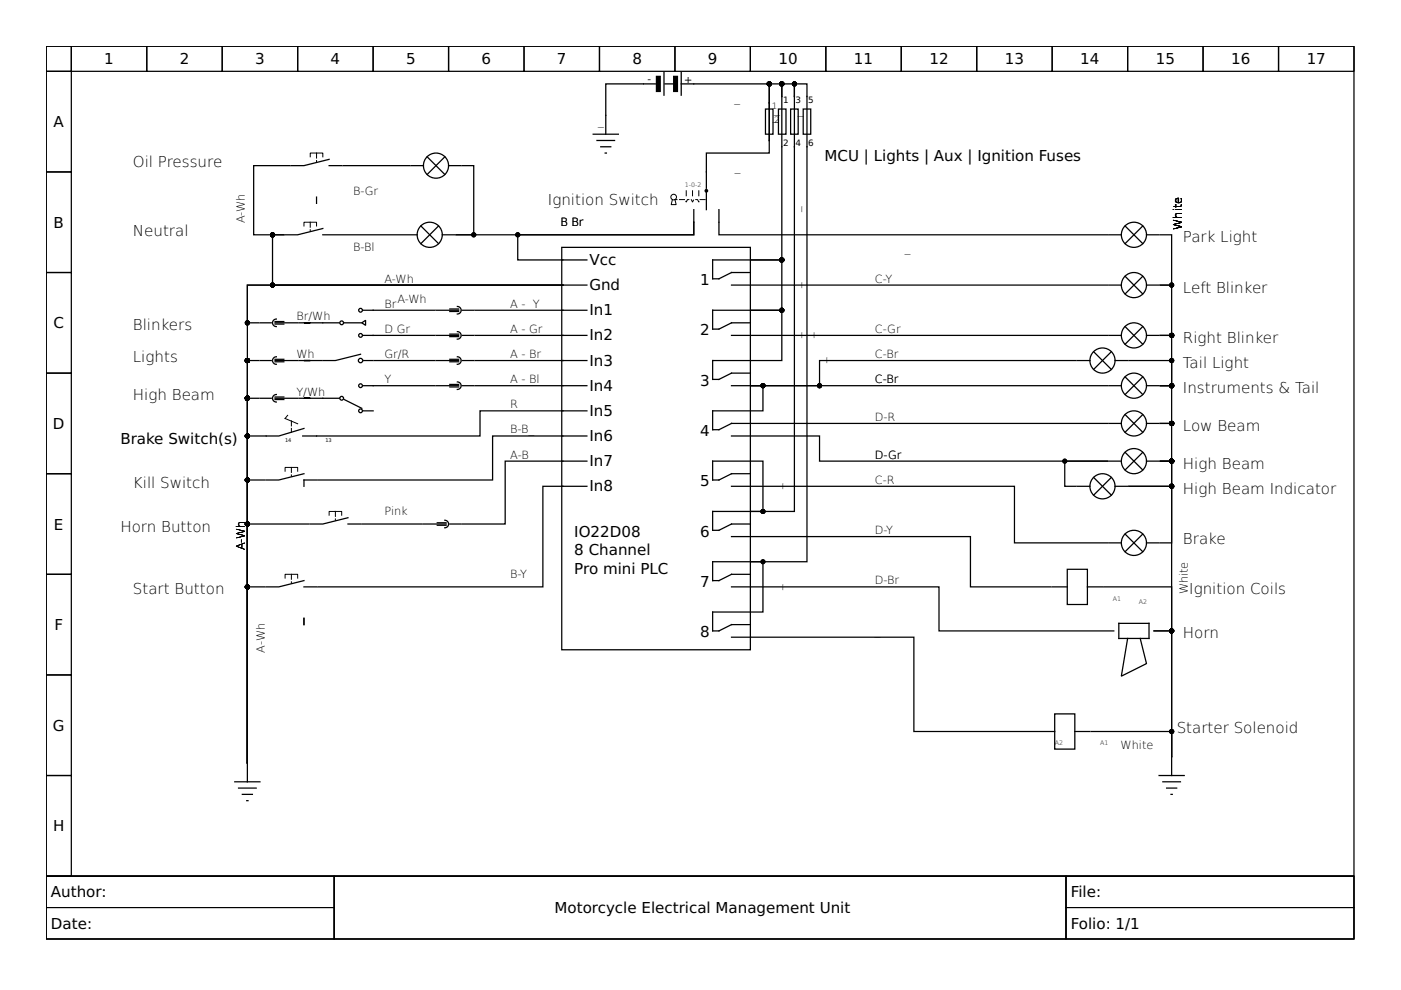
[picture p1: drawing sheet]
<svg xmlns="http://www.w3.org/2000/svg" width="297mm" height="210mm" viewBox="0 0 297 210" stroke-linecap="round" stroke-linejoin="round" font-family="sans-serif">
<g fill="none" stroke="#000" stroke-width=".26">
<path d="M9.8 9.8h277.3v176h-277.3zM9.8 9.8h5.3v5.3h-5.3zM9.8 15.1h5.3v21.4h-5.3zM15.1 9.8h16v5.3h-16zM31.1 9.8h16v5.3h-16zM47.1 9.8h16v5.3h-16zM63.1 9.8h16v5.3h-16zM79.1 9.8h16v5.3h-16zM95.1 9.8h16v5.3h-16zM111.1 9.8h16v5.3h-16zM127.1 9.8h16v5.3h-16zM143.1 9.8h16v5.3h-16z"/>
<path d="M159.1 9.8h16v5.3h-16zM175.1 9.8h16v5.3h-16zM191.1 9.8h16v5.3h-16zM207.1 9.8h16v5.3h-16zM223.1 9.8h16v5.3h-16zM239.1 9.8h16v5.3h-16zM255.1 9.8h16v5.3h-16zM271.1 9.8h16v5.3h-16zM9.8 36.5h5.3v21.3h-5.3zM9.8 57.8h5.3v21.3h-5.3zM9.8 79.1h5.3v21.3h-5.3zM9.8 100.4h5.3v21.4h-5.3z"/>
<path d="M9.8 121.8h5.3v21.3h-5.3zM9.8 143.1h5.3v21.3h-5.3zM9.8 164.4h5.3v21.4h-5.3zM9.8 185.8h277.3v13.3h-277.3z"/>
</g>
<g fill="none" stroke="#000" stroke-width=".21">
<path d="M65.8 33.3v-.8h2.6v.8M64.4 47.9v-.8h2.7v.8M142.6 42.3l-.3 1.1h1.1l-.3-1.1M60.4 99.9v-.8h2.7v.8M61 88.1l-.6 .6 2.7 1.1M69.8 109.2v-.8h2.6v.8M60.4 122.6v-.8h2.7v.8M9.8 185.8h61v6.6h-61zM9.8 192.4h61v6.7h-61zM70.8 185.8h155.2v13.3h-155.2zM226 185.8h61.1v6.6h-61.1zM226 192.4h61.1v6.7h-61.1z"/>
<circle cx="142.8" cy="41.8" r=".6"/>
</g>
<g fill="none" stroke="#000" stroke-width=".27">
<path d="M139.1 17.8h-10.7v10.7M140.8 15.4v4.8M141 17.8h2.1M144.4 17.8h18.7v4M144.4 15.4v4.8M61.5 35.1h-7.7v14.7h6.4h-2.4v10.6h61.6M69.8 33.8l-5.4 1.3h-2.6M69.8 35.1h2.6M72.7 35.1h14.1M87.1 35.1h2.7M90.6 33.2l3.7 3.8M94.3 33.2l-3.7 3.8"/>
<path d="M95.1 35.1h2.7M98 35.1h2.4v14.7h-3.7h50.4v-2.7M125.8 28.5h5.3M126.6 29.8h3.7M127.4 31.1h2.1M128.3 32.5h.3M162.3 23.1h1.6v5.4h-1.6zM163.1 21.8v10.7h-13.3v7.4M165 23.1h1.6v5.4h-1.6zM165.8 20.5v34.6h-6.4h6.4v10.7h-6.4h6.4v10.6h-6.4M165.8 20.5v-2.7h-2.7v4M165.8 20.5v-2.7h2.6v2.7"/>
<path d="M167.6 23.1h1.6v5.4h-1.6zM168.4 20.5v87.9h-9h2.4v-10.6h-2.4M168.4 20.5v-2.7h2.7v101.3h-11.7h2.4v10.7h-2.4M170.3 23.1h1.6v5.4h-1.6zM67.1 41.8v1.3M68.4 48.4l-5.3 1.4h-2.7M68.4 49.8h2.7M71.4 49.8h14.1M85.8 49.8h2.6M89.2 47.9l3.8 3.8M93 47.9l-3.8 3.8M93.8 49.8h2.6"/>
<path d="M119.1 52.4h40v85.4h-40zM119.1 55.1h5.3M147.1 44.4v2.7M147.1 47.1v2.7h-37.3v5.3h9.6M149.8 40.7v3.7M152.4 44.4v5.4h82.4M159.1 55.1h-8v4h1.3l2.7-1.3h4M235.1 49.8h2.6M238.5 47.9l3.8 3.8M238.5 58.6l3.8 3.7M242.3 47.9l-3.8 3.8M242.3 58.6l-3.8 3.7"/>
<path d="M243.1 49.8h2.6M246 49.8h2.4v10.6h-2.4h2.4v10.7h-2.4h2.4v10.7h-2.4M54.8 76.4h-2.4v85.4M55.1 76.4h2.4M55.1 68.4h2.4M57.8 76.5a.8 .8 0 0 0 .8 .7M57.8 68.5a.8 .8 0 0 0 .8 .7M58.3 76.7h1.9M58.3 76.2h1.9M58.3 76.4h4.8M58.3 68.7h1.9M58.3 68.2h1.9"/>
<path d="M58.3 68.4h4.8M58.6 75.6a.8 .8 0 0 0-.8 .7M58.6 67.6a.8 .8 0 0 0-.8 .7M63.4 76.4h4.8M71.9 68.4h-8.5M73 68.4h3.7M76.4 75.1l-5.3 1.3h-2.7M76.7 68.4l.8-.5v1.1zM77 71.1h15.2M77 65.8h15.2M77.1 76.4h2M79.4 76.4h12.8"/>
<path d="M92.4 76.4h4.8M92.4 65.8h4.8M92.4 71.1h4.8M95.4 76.7h1.8M95.4 76.2h1.8M95.4 65.5h1.8M95.4 66h1.8M95.4 70.8h1.8M95.4 71.4h1.8M97 65a.8 .8 0 0 1 .8 .7M97 75.6a.8 .8 0 0 1 .8 .8M97 70.3a.8 .8 0 0 1 .8 .7"/>
<path d="M97.8 65.9a.8 .8 0 0 1-.8 .7M97.8 76.5a.8 .8 0 0 1-.8 .7M97.8 71.2a.8 .8 0 0 1-.8 .7M98 76.4h2.4M98 65.8h2.4M98 71.1h2.4M100.7 76.4h18.7M100.7 65.8h18.7M100.7 71.1h18.7M119.1 76.4h5.3M119.1 65.8h5.3M119.1 71.1h5.3"/>
<path d="M119.1 60.4h5.3M119.4 60.4h-67v101.4M119.4 60.4h-67v8h2.4M155.1 71.1h4M155.1 60.4h4M159.1 76.4h-8v4h1.3l2.7-1.3h4M159.1 65.8h-8v4h1.3l2.7-1.4h4M159.4 60.4h75.4M159.4 71.1h75.4M228.1 76.4h-54.3v5.4h-14.4M228.4 76.4h2.7M231.9 74.6l3.7 3.7"/>
<path d="M235.1 71.1h2.6M235.1 60.4h2.6M235.6 74.6l-3.7 3.7M236.4 76.4h2.7M238.5 79.9l3.8 3.8M238.5 69.2l3.8 3.8M239.3 76.4h9.1v5.4h-2.4M242.3 79.9l-3.8 3.8M242.3 69.2l-3.8 3.8M243.1 71.1h2.6M243.1 60.4h2.6M54.8 84.4h-2.4v77.4"/>
<path d="M55.1 84.4h2.4M57.8 84.5a.8 .8 0 0 0 .8 .7M58.3 84.7h1.9M58.3 84.2h1.9M58.3 84.4h4.8M58.6 83.6a.8 .8 0 0 0-.8 .7M64.4 90.8l-5.3 1.6h-6.7v69.4M71.9 84.4h-8.5M73 84.7l3.7 1.9M77 81.8h15.2M77 87.1h2.1M92.4 81.8h4.8"/>
<path d="M95.4 81.5h1.8M95.4 82h1.8M97 81a.8 .8 0 0 1 .8 .7M97.8 81.9a.8 .8 0 0 1-.8 .7M98 81.8h2.4M100.7 81.8h18.7M119.1 81.8h5.3M119.1 97.8h5.3M119.1 87.1h5.3M119.1 92.4h5.3M119.4 87.1h-17.6v5.3h-37.6M119.4 92.4h-15v9.4h-37"/>
<path d="M119.4 97.8h-12.3v13.3h-9.1M155.1 81.8h4M155.1 92.4h4M159.1 97.8h-8v4h1.3l2.7-1.4h4M159.1 87.1h-8v4h1.3l2.7-1.3h4M159.4 92.4h14.4v5.4h61h-9.1v5.3h2.4M159.4 89.8h75.4M159.4 81.8h75.4M159.4 81.8h2.4v5.3h-2.4M235.1 81.8h2.6M235.1 89.8h2.6M235.1 97.8h2.6"/>
<path d="M238.5 87.9l3.8 3.7M238.5 95.9l3.8 3.7M242.3 87.9l-3.8 3.7M242.3 95.9l-3.8 3.7M243.1 81.8h2.6M243.1 89.8h2.6M243.1 97.8h2.6M246 97.8h2.4v5.3h-9.1h9.1v12h-2.4M246 97.8h2.4v36h-3.7h3.7v26.6M246 81.8h2.4v8h-2.4h2.4v8h-2.4M56.2 101.8h-3.8v60M64.4 100.4l-5.3 1.4h-2.7"/>
<path d="M65.5 111.1h-13.1v50.7M67.1 101.8h-2.7v1.3M73.8 109.8l-5.4 1.3h-2.6M73.8 111.1h2.6M76.7 111.1h12.8M89.8 111.1h4.8M92.7 110.8h1.9M92.7 111.4h1.9M94.3 110.3a.8 .8 0 0 1 .8 .7M95.1 111.2a.8 .8 0 0 1-.8 .7M95.4 111.1h2.4M119.1 103.1h5.3"/>
<path d="M119.4 103.1h-4.3v21.3h-47.7M155.1 103.1h4M155.1 113.8h4M159.1 108.4h-8v4h1.3l2.7-1.3h4M159.1 119.1h-8v4h1.3l2.7-1.3h4M159.4 103.1h55.7v12h19.7M159.4 113.8h46.4v10.6h17M228.4 103.1h2.7M231.9 101.2l3.7 3.8M235.1 115.1h2.6M235.6 101.2l-3.7 3.8M236.4 103.1h2.7"/>
<path d="M238.5 113.2l3.8 3.8M242.3 113.2l-3.8 3.8M243.1 115.1h2.6M56.2 124.4h-3.8v37.4M64.4 131.1v1.3M64.4 123.1l-5.3 1.3h-2.7M64.4 124.4h2.7M155.1 124.4h4M155.1 135.1h4M159.1 129.8h-8v4h1.3l2.7-1.4h4M159.4 135.1h34.4v20h26.4M159.4 124.4h39.7v9.4h37"/>
<path d="M223.1 124.4h3.2M226.3 120.7h4.2v7.5h-4.2zM230.5 124.4h3.2M234 124.4h14.4v36M237.2 132.2h6.4v3.2h-6.4zM239.1 135.4l-1.4 8 5.4-2.7-1.4-5.3M220.4 155.1h3.2M223.6 151.4h4.3v7.4h-4.3zM227.9 155.1h3.2M231.3 155.1h17.1v5.3M49.8 165.8h5.3M50.6 167.1h3.7"/>
<path d="M51.4 168.4h2.1M52.3 169.8h.3M52.4 161.8v4M245.7 164.4h5.4M246.5 165.8h3.8M247.3 167.1h2.2M248.3 168.4h.2M248.4 160.4v4"/>
<circle cx="92.4" cy="35.1" r="2.67"/>
<circle cx="91.1" cy="49.8" r="2.67"/>
<circle cx="240.4" cy="49.8" r="2.67"/>
<circle cx="72.4" cy="68.4" r=".4"/>
<circle cx="76.4" cy="71.1" r=".4"/>
<circle cx="76.4" cy="65.8" r=".4"/>
<circle cx="76.4" cy="76.4" r=".47"/>
<circle cx="233.7" cy="76.4" r="2.67"/>
<circle cx="240.4" cy="60.4" r="2.67"/>
<circle cx="240.4" cy="71.1" r="2.67"/>
<circle cx="72.4" cy="84.4" r=".4"/>
<circle cx="76.4" cy="87.1" r=".4"/>
<circle cx="76.4" cy="81.8" r=".4"/>
<circle cx="240.4" cy="89.8" r="2.67"/>
<circle cx="240.4" cy="81.8" r="2.67"/>
<circle cx="240.4" cy="97.8" r="2.67"/>
<circle cx="233.7" cy="103.1" r="2.67"/>
<circle cx="240.4" cy="115.1" r="2.67"/>
</g>
<g fill="#000" stroke="#000" stroke-width=".27">
<path d="M139.2 16.2h.8v3.2h-.8z" fill-rule="evenodd"/>
<path d="M142.8 16.2h.8v3.2h-.8z" fill-rule="evenodd"/>
<circle cx="163.1" cy="17.8" r=".4"/>
<circle cx="165.8" cy="17.8" r=".4"/>
<circle cx="168.4" cy="17.8" r=".4"/>
<circle cx="57.8" cy="49.8" r=".4"/>
<circle cx="100.4" cy="49.8" r=".4"/>
<circle cx="109.8" cy="49.8" r=".4"/>
<circle cx="149.8" cy="40.5" r=".27"/>
<circle cx="165.8" cy="55.1" r=".4"/>
<circle cx="52.4" cy="68.4" r=".4"/>
<circle cx="52.4" cy="76.4" r=".4"/>
<circle cx="57.8" cy="60.4" r=".4"/>
<circle cx="165.8" cy="65.8" r=".4"/>
<circle cx="248.4" cy="76.4" r=".4"/>
<circle cx="248.4" cy="71.1" r=".4"/>
<circle cx="248.4" cy="60.4" r=".4"/>
<circle cx="52.4" cy="84.4" r=".4"/>
<circle cx="52.4" cy="92.4" r=".4"/>
<circle cx="161.8" cy="81.8" r=".4"/>
<circle cx="173.8" cy="81.8" r=".4"/>
<circle cx="225.7" cy="97.8" r=".4"/>
<circle cx="248.4" cy="81.8" r=".4"/>
<circle cx="248.4" cy="89.8" r=".4"/>
<circle cx="248.4" cy="97.8" r=".4"/>
<circle cx="52.4" cy="111.1" r=".4"/>
<circle cx="52.4" cy="101.8" r=".4"/>
<circle cx="161.8" cy="119.1" r=".4"/>
<circle cx="161.8" cy="108.4" r=".4"/>
<circle cx="248.4" cy="103.1" r=".4"/>
<circle cx="52.4" cy="124.4" r=".4"/>
<circle cx="248.4" cy="133.8" r=".4"/>
<circle cx="248.4" cy="155.1" r=".4"/>
</g>
<path d="M67.1 32.5v1.8M65.8 47.1v1.9M145.5 40.5v1M146.8 40.5v1M148.2 40.5v1M149.5 42.3h-1.1l-.2 .6-.3-.6h-.8l-.3 .6-.2-.6h-.8l-.3 .6-.3-.6h-2.1M61.8 99.1v1.9M61.8 89.2v2.4M71.1 108.4v1.9M61.8 121.8v1.8" fill="none" stroke="#000" stroke-width=".21" stroke-dasharray="1.1 .5"/>
<g font-size="3.2">
<text x="22.1" y="13.7">1</text>
<text x="38.1" y="13.7">2</text>
<text x="54.1" y="13.7">3</text>
<text x="70.1" y="13.7">4</text>
<text x="86.1" y="13.7">5</text>
<text x="102.1" y="13.7">6</text>
<text x="118.1" y="13.7">7</text>
<text x="134.1" y="13.7">8</text>
<text x="150.1" y="13.7">9</text>
<text x="165.1" y="13.7">10</text>
<text x="181.1" y="13.7">11</text>
<text x="197.1" y="13.7">12</text>
<text x="213.1" y="13.7">13</text>
<text x="229" y="13.7">14</text>
<text x="245" y="13.7">15</text>
<text x="261" y="13.7">16</text>
<text x="277" y="13.7">17</text>
<text x="11.4" y="27">A</text>
<text x="28.2" y="35.4">Oil Pressure</text>
<text x="174.8" y="34.1">MCU | Lights | Aux | Ignition Fuses</text>
<text x="116.2" y="43.4">Ignition Switch</text>
<text x="11.4" y="48.3">B</text>
<text x="28.2" y="50">Neutral</text>
<text x="250.8" y="51.4">Park Light</text>
<text x="125" y="56.2">Vcc</text>
<text x="125" y="61.5">Gnd</text>
<text x="148.4" y="60.4">1</text>
<text x="250.8" y="62">Left Blinker</text>
<text x="11.3" y="69.6">C</text>
<text x="28.2" y="70">Blinkers</text>
<text x="125" y="66.8">In1</text>
<text x="148.4" y="71.1">2</text>
<text x="28.2" y="76.7">Lights</text>
<text x="125" y="72.2">In2</text>
<text x="125" y="77.5">In3</text>
<text x="250.8" y="72.7">Right Blinker</text>
<text x="125" y="82.8">In4</text>
<text x="148.4" y="81.8">3</text>
<text x="250.8" y="83.4">Instruments &amp; Tail</text>
<text x="250.8" y="78">Tail Light</text>
<text x="28.2" y="84.7">High Beam</text>
<text x="125" y="88.2">In5</text>
<text x="11.2" y="91">D</text>
<text x="25.5" y="94">Brake Switch(s)</text>
<text x="125" y="93.5">In6</text>
<text x="148.4" y="92.4">4</text>
<text x="250.8" y="91.4">Low Beam</text>
<text x="125" y="98.8">In7</text>
<text x="250.8" y="99.4">High Beam</text>
<text x="28.2" y="103.4">Kill Switch</text>
<text x="125" y="104.2">In8</text>
<text x="148.4" y="103.1">5</text>
<text x="250.8" y="104.7">High Beam Indicator</text>
<text x="11.4" y="112.3">E</text>
<text x="25.5" y="112.7">Horn Button</text>
<text x="121.8" y="113.8">IO22D08</text>
<text x="148.4" y="113.8">6</text>
<text x="121.8" y="117.8">8 Channel</text>
<text x="250.8" y="115.4">Brake</text>
<text x="121.8" y="121.8">Pro mini PLC</text>
<text x="148.4" y="124.4">7</text>
<text x="28.2" y="126">Start Button</text>
<text x="252.1" y="126">Ignition Coils</text>
<text x="11.5" y="133.6">F</text>
<text x="148.4" y="135.1">8</text>
<text x="250.8" y="135.4">Horn</text>
<text x="11.2" y="155">G</text>
<text x="249.5" y="155.4">Starter Solenoid</text>
<text x="11.3" y="176.3">H</text>
<text x="10.8" y="190.3">Author:</text>
<text x="227" y="190.3">File:</text>
<text x="10.8" y="197">Date:</text>
<text x="117.6" y="193.6">Motorcycle Electrical Management Unit</text>
<text x="227" y="197">Folio: 1/1</text>
</g>
<g font-size="2.4">
<text x="155.7" y="21.5">_</text>
<text x="164.2" y="23.9">_</text>
<text x="126.8" y="26.6">_</text>
<text x="163.8" y="25.5">_</text>
<text x="169.2" y="24.2">_</text>
<text x="74.8" y="41.3">B-Gr</text>
<text x="155.8" y="36.2">_</text>
<text x="51.9" y="47.4" transform="rotate(-90 51.9 47.4)">A-Wh</text>
<text x="118.8" y="47.9">B Br</text>
<text x="169.5" y="44.9" transform="rotate(-90 169.5 44.9)">_</text>
<text x="74.8" y="53.2">B-Bl</text>
<text x="191.8" y="53.5">_</text>
<text x="250.5" y="48.7" transform="rotate(-90 250.5 48.7)">White</text>
<text x="81.5" y="59.9">A-Wh</text>
<text x="185.5" y="59.9">C-Y</text>
<text x="81.5" y="65.2">Br</text>
<text x="84.3" y="64.2">A-Wh</text>
<text x="108.2" y="65.2">A - Y</text>
<text x="169.5" y="61" transform="rotate(-90 169.5 61)">_</text>
<text x="62.8" y="67.9">Br/Wh</text>
<text x="81.5" y="70.6">D Gr</text>
<text x="108.2" y="70.6">A - Gr</text>
<text x="169.5" y="71.7" transform="rotate(-90 169.5 71.7)">_</text>
<text x="172.2" y="71.6" transform="rotate(-90 172.2 71.6)">_</text>
<text x="185.5" y="70.6">C-Gr</text>
<text x="62.8" y="75.9">Wh</text>
<text x="81.5" y="75.9">Gr/R</text>
<text x="108.2" y="75.9">A - Br</text>
<text x="174.8" y="76.9" transform="rotate(-90 174.8 76.9)">_</text>
<text x="185.5" y="75.9">C-Br</text>
<text x="62.8" y="83.9">Y/Wh</text>
<text x="81.5" y="81.2">Y</text>
<text x="108.2" y="81.2">A - Bl</text>
<text x="185.5" y="81.2">C-Br</text>
<text x="108.2" y="86.6">R</text>
<text x="185.5" y="89.2">D-R</text>
<text x="108.2" y="91.9">B-B_</text>
<text x="108.2" y="97.2">A-B</text>
<text x="185.5" y="97.2">D-Gr</text>
<text x="165.5" y="103.7" transform="rotate(-90 165.5 103.7)">_</text>
<text x="185.5" y="102.6">C-R</text>
<text x="81.5" y="109.2">Pink</text>
<text x="185.5" y="113.2">D-Y</text>
<text x="51.9" y="116.7" transform="rotate(-90 51.9 116.7)">A-Wh</text>
<text x="108.2" y="122.6">B-Y</text>
<text x="165.5" y="125" transform="rotate(-90 165.5 125)">_</text>
<text x="185.5" y="123.9">D-Br</text>
<text x="251.9" y="126" transform="rotate(-90 251.9 126)">White</text>
<text x="185.5" y="134.6">_</text>
<text x="56.2" y="138.4" transform="rotate(-90 56.2 138.4)">A-Wh</text>
<text x="237.6" y="158.8">White</text>
</g>
<g font-size="2.1">
<text x="138" y="16.3" transform="rotate(-180 138 16.3)">-</text>
<text x="146.8" y="16.3" transform="rotate(-180 146.8 16.3)">+</text>
</g>
<g font-size="1.9">
<text x="163.6" y="23.1">1</text>
<text x="166" y="21.8">1</text>
<text x="168.6" y="21.8">3</text>
<text x="171.4" y="21.8">5</text>
<text x="164.2" y="26.1">2</text>
<text x="166" y="30.9">2</text>
<text x="168.7" y="30.9">4</text>
<text x="171.4" y="30.9">6</text>
</g>
<g font-size="1.3">
<text x="145.2" y="39.7">1-0-2</text>
<text x="235.9" y="127.4">A1</text>
<text x="241.5" y="128.2">A2</text>
<text x="223.7" y="158">A2</text>
<text x="233.3" y="158">A1</text>
</g>
<g font-size="1.1">
<text x="60.4" y="93.8">14</text>
<text x="69" y="93.8">13</text>
</g>
</svg>
